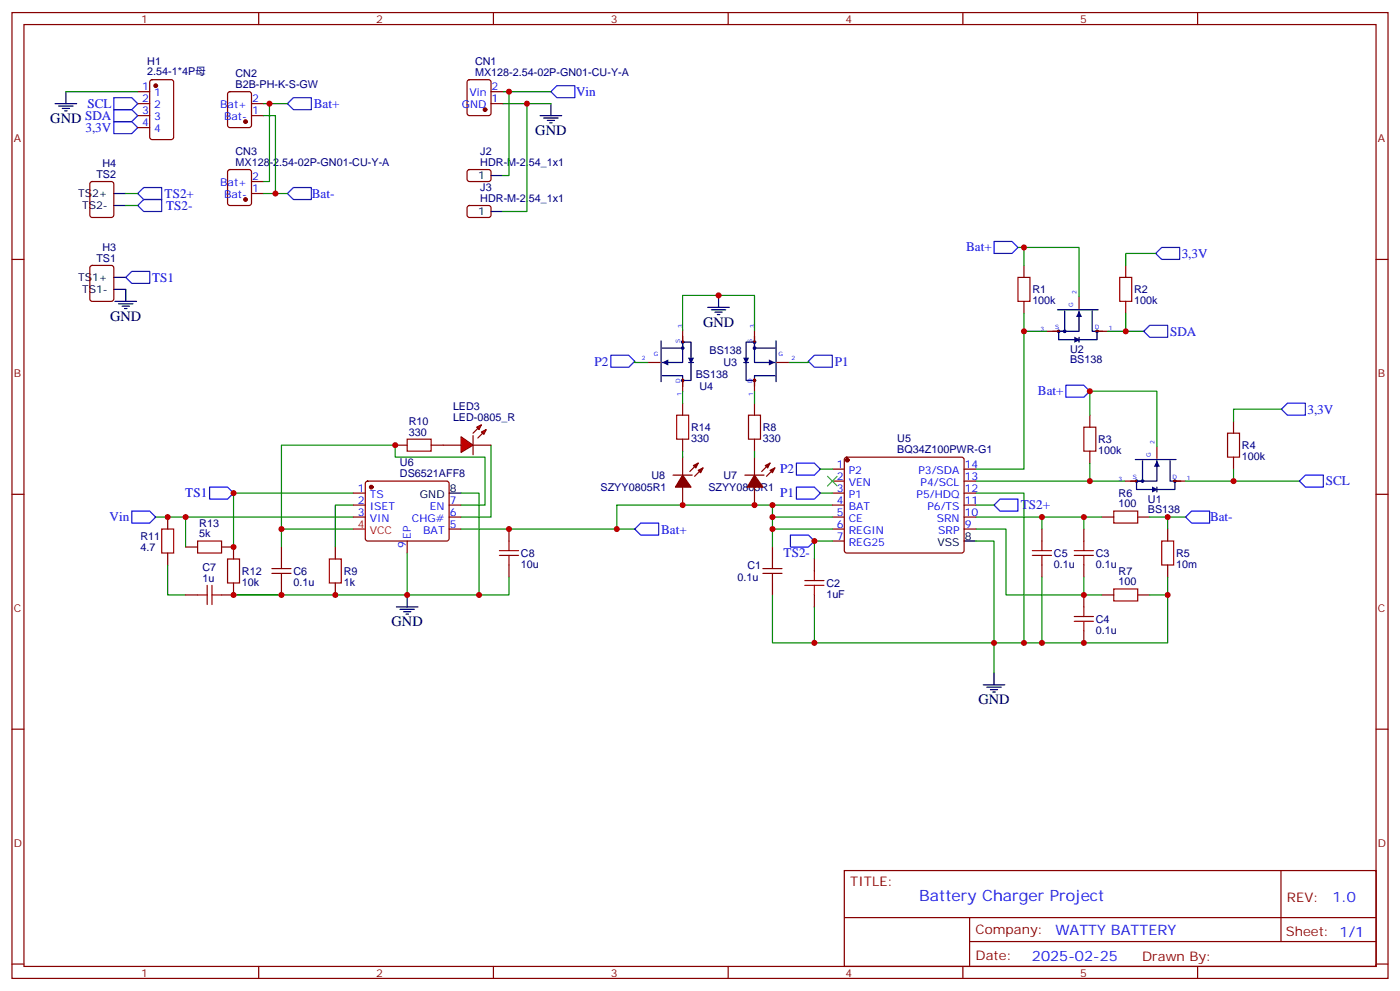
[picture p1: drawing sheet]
<svg xmlns="http://www.w3.org/2000/svg" width="412mm" height="292mm" viewBox="0 0 412 292" stroke-linecap="round" stroke-linejoin="round" font-family="sans-serif">
<g fill="none" stroke="#870000" stroke-width=".35">
<path d="M3.5 3.7h405.4v284.3h-405.4zM7.1 7.2h398.2v277.3h-398.2zM76.2 3.7v3.5M145.3 3.7v3.5M214.5 3.7v3.5M283.6 3.7v3.5M352.8 3.7v3.5M67.3 27.2l.4-.2h5.7l.6 .4 .1 9.5-.5 .6-5.9 .1-.6-.5-.1-9.4zM74.1 34h3.5M74.1 30.5h3.5M3.5 76.4h3.6M405.3 76.4h3.6"/>
<path d="M116.4 131.1h3.5M127 131.1h3.5M245.2 138.1h3.5M248.9 134.8l.5-.2h33.9l.5 .2 .2 .5v26.8l-.2 .5-.5 .2h-33.9l-.5-.2-.2-.5v-26.8zM284 138.1h3.5M3.5 145.5h3.6M49.4 152.2v3.6M104.1 145.2h3.5M104.1 148.7h3.5M104.1 152.2h3.5M107.8 141.8l.5-.2h23.3l.5 .2 .2 .5-.1 16.5-.6 .5-23.6-.1-.4-.6v-16.3zM119.9 159.3v3.5"/>
<path d="M132.3 148.7h3.5M132.3 152.2h3.5M132.3 155.8h3.5M149.9 155.8v3.5M245.2 141.6h3.5M245.2 145.2h3.5M245.2 148.7h3.5M245.2 152.2h3.5M245.2 155.8h3.5M245.2 159.3h3.5M284 141.6h3.5M284 145.2h3.5"/>
<path d="M284 148.7h3.5M284 152.2h3.5M284 155.8h3.5M344 155.8v3.5M405.3 145.5h3.6M49.4 162.8v3.5M54.7 161h3.5M54.7 175.2h3.5M65.3 161h3.5v3.6M68.8 171.6v3.6h-3.5M82.9 161v3.6M82.9 171.6v3.6"/>
<path d="M98.8 161v3.6M98.8 171.6v3.6M149.9 166.3v3.6M227.5 161v3.6M227.5 171.6v3.6M239.9 164.6v3.5M239.9 175.2v3.5M344 166.3v3.6M3.5 214.7h3.6M405.3 214.7h3.6M248.7 256.3h156.6v28.2h-156.6zM377.3 256.3v20.9"/>
<path d="M248.7 270.1h156.5M285.6 277.2h119.6M285.6 270.1v14.2M3.5 283.8h3.6M76.2 284.5v3.5M145.3 284.5v3.5M214.5 284.5v3.5M283.6 284.5v3.5M352.8 284.5v3.5M405.3 283.8h3.6"/>
</g>
<path d="M132.3 145.2h3.5M284 159.3h3.5M116.8 178.7h6.3M117.8 179.4h4.3M119.9 175.2v3.5M118.9 180.1h2.1M119.6 180.8h.7M292.8 198.1v3.5M289.6 201.6h6.4M290.7 202.3h4.2M291.7 203h2.2M292.5 203.7h.7" fill="none" stroke="#000" stroke-width=".35"/>
<g fill="none" stroke="#008700" stroke-width=".35">
<path d="M144.6 131.1v21.1h-8.8M45.9 152.2h58.2M54.7 152.2v8.8M104.1 145.2h-35.3v15.8M104.1 148.7h-5.3v12.3M104.1 155.8h-21.2v5.2M135.8 155.8h51.2M135.8 148.7h7.1v-14.1h-26.5v-3.5h-33.5v24.7M135.8 145.2h5.3v30h-21.2M245.2 148.7h-63.5v7.1M245.2 155.8h-17.7v5.2M287.5 145.2h14.1v44.1h-8.8v8.8"/>
<path d="M49.4 166.3v8.9h5.3M68.8 175.2h51.1M119.9 162.8v12.4M149.9 169.9v5.3h-8.8"/>
</g>
<g fill="none" stroke="#a10000" stroke-width=".35">
<path d="M119.9 129.3h7.1v3.5h-7.1zM47.6 155.8h3.6v7h-3.6zM58.2 159.3h7.1v3.5h-7.1zM149.9 159.3v2.8M342.2 159.3h3.5v7h-3.5zM58.2 175.2h2.8M61 172.3v5.7M62.4 175.2h2.9M62.4 172.3v5.7M67 164.6h3.6v7h-3.6zM80.1 168.8h5.6M80.1 167.4h5.6"/>
<path d="M82.9 164.6v2.8M82.9 168.8v2.8M97 164.6h3.5v7h-3.5zM147.1 162.1h5.7M147.1 163.5h5.7M149.9 163.5v2.8M224.7 168.8h5.7M224.7 167.4h5.7M227.5 164.6v2.8M227.5 168.8v2.8M237.1 172.3h5.6M237.1 170.9h5.6"/>
<path d="M239.9 168.1v2.8M239.9 172.3v2.9"/>
</g>
<g fill="#870000" stroke="#870000" stroke-width=".35">
<circle cx="249.6" cy="135.5" r=".53"/>
<circle cx="72.3" cy="35.8" r=".53"/>
<circle cx="109.4" cy="143.4" r=".53"/>
</g>
<path d="M243.8 140.2l2.8 2.9M246.6 140.2l-2.8 2.9" fill="none" stroke="#3c3" stroke-width=".35"/>
<path d="M104.1 155.8h3.5" fill="none" stroke="#f00" stroke-width=".35"/>
<g fill="#f00" stroke="#870000" stroke-width=".35">
<path d="M135.8 128.6l3.5 2.5-3.5 2.1z"/>
<path d="M139.3 128.2v5.7z"/>
</g>
<g fill="#870000" stroke="#870000" stroke-width=".35">
<path d="M139.3 127.5l1.5-1.4z"/>
<path d="M140.8 128.9l1.4-1.4z"/>
</g>
<g fill="#f00" stroke="#870000" stroke-width=".35">
<path d="M140.4 125.8l1.4-.7-.7 1.4z"/>
<path d="M141.8 127.2l1.4-.7-.7 1.4z"/>
</g>
<g fill="none" stroke="#870000" stroke-width=".35">
<path d="M40.6 30.5h3.5M40.6 27h3.5M40.6 34h3.5M40.6 37.6h3.5M44.3 23.7l.5-.2h5.6l.7 .4 .1 16.5-.5 .6-5.9 .1-.6-.5-.1-16.4zM137.8 23.7l.5-.2h5.6l.7 .4v9.4l-.4 .7h-5.9l-.7-.4v-9.4zM144.6 30.5h3.6M144.6 27h3.6M26.7 53.7l.5-.3h5.6l.7 .5v9.4l-.4 .7h-5.9l-.7-.4v-9.4zM67.3 50.1l.4-.2h5.7l.6 .4 .1 9.5-.5 .6-5.9 .1-.6-.5-.1-9.4zM74.1 57h3.5M74.1 53.4h3.5"/>
<path d="M137.8 50.1l.5-.2 5.9 .1 .4 .6v2.4l-.7 .4h-5.9l-.4-.7v-2.1zM26.7 78.3l.5-.2h5.6l.7 .5v9.4l-.4 .7h-5.9l-.7-.4v-9.5zM137.8 60.7l.5-.2 5.9 .1 .4 .6v2.4l-.7 .4h-5.9l-.4-.7v-2.1zM301.6 78.1v3.6M331.6 78.1v3.6M201.1 97.2v3.5M222.2 97.2v3.5M301.6 88.7v3.6M308.3 97.5h3.6M317.9 87.3v3.5M322.8 97.5h3.5M331.6 88.7v3.6"/>
<path d="M190.9 106.7h3.5M201.1 111.7v3.5M201.1 118.7v3.5M222.2 111.7v3.5M222.2 118.7v3.5M229 106.7h3.5M130.5 131.1h5.3M139.3 131.1h5.3M198.3 139.9h5.6M201.1 129.3v3.5M201.1 134.6v5.3M205.7 136.3l-2.5 2.5"/>
<path d="M207.1 137.8l-2.5 2.4M219.4 139.9h5.7M222.2 129.3v3.5M222.2 134.6v5.3M226.8 136.3l-2.4 2.5M228.2 137.8l-2.4 2.4M321 122.2v3.6M321 132.8v3.5M340.8 131.4v3.5M363.4 124v3.5M363.4 134.6v3.5M201.1 143.4v5.3"/>
<path d="M222.2 143.4v5.3M306.9 155.8v3.5M319.3 155.8v3.5M324.6 152.2h3.5M331.3 141.6h3.5M335.1 152.2h3.6M345.7 141.6h3.5M306.9 166.3v3.6M319.3 166.3v3.6M319.3 175.2v3.5M324.6 175.2h3.5M335.1 175.2h3.6"/>
<path d="M319.3 185.7v3.6"/>
</g>
<path d="M317.9 91.5l.8 1.8h-1.7zM195.1 106.7l1.7-.9v1.8zM202.7 105.3h1.7l-.8 1.8zM218.9 105.3h1.8l-.9 1.8zM226.5 105.8l1.7 .9-1.7 .9zM316.4 99.1l1.8 .9-1.8 .9zM340.8 135.6l.9 1.8h-1.8zM339.4 143.2l1.7 .9-1.7 .9z" fill="#000"/>
<g fill="none" stroke="#000" stroke-width=".35">
<path d="M16.2 30.5h6.4M17.3 31.2h4.2M18.3 31.9h2.2M19 32.6h.8M19.4 27v3.5M159.1 34h6.4M160.2 34.7h4.2M161.2 35.5h2.1M161.9 36.2h.7M162.3 30.5v3.5M33.5 57h3.5M144.6 51.7h3.6"/>
<path d="M33.5 60.5h3.5M144.6 62.3h3.6M33.5 81.7h3.5M33.5 85.2h3.5v3.5M33.9 88.7h6.3M34.9 89.4h4.3M36 90.1h2.1M36.7 90.8h.7M201.1 99v3.5h-6M208.5 90.5h6.3M209.5 91.2h4.3M210.6 91.9h2.1"/>
<path d="M211.3 92.6h.7M211.7 87v3.5M222.2 99v3.5h6M311.5 91.2h12M313.6 91.5v6h-3.5M317.9 91.5v6h-5.3M317.9 99.3v1.4M321.7 91.5v6h3.2M323.1 97.5v2.5h-11.2v-2.1M194.7 100.4v12M195.1 110.6h6v3.2M201.1 101.4v5.3h-6"/>
<path d="M201.4 100.7h2.2v11.3h-2.5M202.8 106.7h1.5M219.1 106.7h1.4M221.9 100.7h-2.1v11.3h2.4M222.2 101.4v5.3h6M228.2 110.6h-6v3.2M228.6 100.4v12M334.4 135.3h12M336.5 135.6v6h-3.5M340.8 135.6v6h-5.3M344.7 135.6v6h3.1M340.8 143.4v1.4"/>
<path d="M346.1 141.6v2.5h-11.3v-2.1"/>
<circle cx="311.9" cy="97.5" r=".35"/>
<circle cx="313.6" cy="97.5" r=".35"/>
<circle cx="323.1" cy="97.5" r=".35"/>
<circle cx="201.1" cy="102.5" r=".35"/>
<circle cx="201.1" cy="112" r=".35"/>
<circle cx="201.1" cy="100.7" r=".35"/>
<circle cx="222.3" cy="102.5" r=".35"/>
<circle cx="222.3" cy="100.7" r=".35"/>
<circle cx="222.3" cy="112" r=".35"/>
<circle cx="334.8" cy="141.6" r=".35"/>
<circle cx="336.6" cy="141.6" r=".35"/>
<circle cx="346.1" cy="141.6" r=".35"/>
</g>
<g fill="none" stroke="#a10000" stroke-width=".35">
<path d="M299.9 81.7h3.5v7h-3.5zM329.8 81.7h3.6v7h-3.6zM199.3 122.2h3.5v7.1h-3.5zM220.5 122.2h3.5v7.1h-3.5zM319.3 125.8h3.5v7h-3.5zM361.6 127.5h3.5v7.1h-3.5zM306.9 159.3v2.8M319.3 159.3v2.8M328.1 150.5h7v3.5h-7zM304.1 163.5h5.6M304.1 162.1h5.6M306.9 163.5v2.8"/>
<path d="M316.4 163.5h5.7M316.4 162.1h5.7M319.3 163.5v2.8M319.3 178.7v2.8M328.1 173.4h7v3.5h-7zM316.4 182.9h5.7M316.4 181.5h5.7M319.3 182.9v2.8"/>
</g>
<g fill="none" stroke="#008700" stroke-width=".35">
<path d="M19.4 27h21.2M77.6 30.5h1.8v22.9h-1.8M77.6 34h3.5v23h-3.5M79.4 30.5h5.3M148.2 30.5h14.1M148.2 27h14.1M149.9 27v24.7h-1.7M155.2 30.5v31.8h-7M37 57h3.6M81.1 57h3.6M37 60.5h3.6M299.9 72.8h1.7"/>
<path d="M301.6 78.1v-5.3h16.3v14.5M340.4 74.6h-8.8v3.5M201.1 97.2v-10.2h21.1v10.2M301.6 92.3v5.2M308.3 97.5h-6.7v40.6h-14.1M326.3 97.5h10.6M331.6 92.3v5.2M187 106.4v.3h3.9M201.1 115.2v3.5M222.2 115.2v3.5M238.1 106.4v.3h-5.6M201.1 132.8v1.8"/>
<path d="M222.2 132.8v1.8M241.7 138.1h3.5M321 122.2v-7h19.8v16.2M321 136.3v5.3M363.4 138.1v3.5M377.5 120.5h-14.1v3.5M227.5 152.2h17.7M227.5 148.7v7.1M241.7 145.2h3.5M245.2 159.3h-5.3v5.3M287.5 159.3h5.3v30h-65.3v-14.1M287.5 155.8h8.8v19.4h28.3"/>
<path d="M287.5 141.6h43.8M287.5 152.2h37.1M287.5 148.7h5.3M306.9 152.2v3.6M319.3 152.2v3.6M338.7 152.2h5.3v3.6M344 152.2h5.2M349.2 141.6h33.6M239.9 178.7v10.6M306.9 169.9v19.4M319.3 169.9v5.3M338.7 175.2h5.3"/>
<path d="M344 169.9v19.4h-42.4"/>
</g>
<g fill="none" stroke="#00f" stroke-width=".35">
<path d="M33.5 35.8h5.3l1.8 1.8-1.8 1.7h-5.3zM33.5 32.3h5.3l1.8 1.7-1.8 1.8h-5.3zM33.5 28.8h5.3l1.8 1.7-1.8 1.8h-5.3zM86.4 28.8h5.3v3.5h-5.3l-1.7-1.8zM164 25.2h5.3v3.6h-5.3l-1.7-1.8zM42.3 55.2h5.3v3.5h-5.3l-1.7-1.7zM42.3 58.7h5.3v3.6h-5.3l-1.7-1.8zM86.4 55.2h5.3v3.5h-5.3l-1.7-1.7zM38.8 79.9h5.3v3.5h-5.3l-1.8-1.7zM292.8 71.1h5.3l1.8 1.7-1.8 1.8h-5.3zM342.2 72.8h5.3v3.6h-5.3l-1.8-1.8zM338.7 95.8h5.3v3.5h-5.3l-1.8-1.8z"/>
<path d="M179.9 104.6h5.3l1.8 1.8-1.8 1.7h-5.3zM238.1 106.4l1.8-1.8h5.3v3.5h-5.3zM314 113.4h5.3l1.7 1.8-1.7 1.7h-5.3zM234.6 136.3h5.3l1.8 1.8-1.8 1.8h-5.3zM377.5 120.5l1.7-1.8h5.3v3.5h-5.3zM384.5 139.9h5.3v3.5h-5.3l-1.7-1.8zM38.8 150.5h5.3l1.8 1.7-1.8 1.8h-5.3zM61.7 143.4h5.3l1.8 1.8-1.8 1.7h-5.3zM188.7 154h5.3v3.5h-5.3l-1.7-1.7zM232.8 157.5h5.3l1.8 1.8-1.8 1.7h-5.3zM234.6 143.4h5.3l1.8 1.8-1.8 1.7h-5.3zM294.6 146.9h5.3v3.6h-5.3l-1.8-1.8z"/>
<path d="M351 150.5h5.3v3.5h-5.3l-1.8-1.8z"/>
</g>
<g fill="#870000" stroke="#870000" stroke-width=".35">
<path d="M222.2 139.9l2.5 3.5h-4.6z"/>
<path d="M226.8 138.5l1.4-.7-.7 1.4z"/>
<path d="M225.4 137.1l1.4-.8-.7 1.5z"/>
<path d="M201.1 139.9l2.5 3.5h-4.6z"/>
<path d="M205.7 138.5l1.4-.7-.7 1.4z"/>
<path d="M204.3 137.1l1.4-.8-.7 1.5z"/>
<circle cx="72.3" cy="58.7" r=".53"/>
<circle cx="142.9" cy="32.3" r=".53"/>
<circle cx="45.9" cy="25.2" r=".53"/>
</g>
<g fill="#c00">
<circle cx="54.7" cy="152.2" r=".88"/>
<circle cx="68.8" cy="175.2" r=".88"/>
<circle cx="149.9" cy="155.8" r=".88"/>
<circle cx="141.1" cy="175.2" r=".88"/>
<circle cx="82.9" cy="175.2" r=".88"/>
<circle cx="49.4" cy="152.2" r=".88"/>
<circle cx="116.4" cy="131.1" r=".88"/>
<circle cx="82.9" cy="155.8" r=".88"/>
<circle cx="98.8" cy="175.2" r=".88"/>
<circle cx="119.9" cy="175.2" r=".88"/>
<circle cx="363.4" cy="141.6" r=".88"/>
<circle cx="321" cy="141.6" r=".88"/>
<circle cx="331.6" cy="97.5" r=".88"/>
<circle cx="301.6" cy="97.5" r=".88"/>
<circle cx="321" cy="115.2" r=".88"/>
<circle cx="79.4" cy="30.5" r=".88"/>
<circle cx="301.6" cy="72.8" r=".88"/>
<circle cx="68.8" cy="145.2" r=".88"/>
<circle cx="344" cy="152.2" r=".88"/>
<circle cx="155.2" cy="30.5" r=".88"/>
<circle cx="149.9" cy="27" r=".88"/>
<circle cx="227.5" cy="148.7" r=".88"/>
<circle cx="227.5" cy="155.8" r=".88"/>
<circle cx="239.9" cy="189.3" r=".88"/>
<circle cx="227.5" cy="152.2" r=".88"/>
<circle cx="344" cy="175.2" r=".88"/>
<circle cx="239.9" cy="159.3" r=".88"/>
<circle cx="222.3" cy="148.7" r=".88"/>
<circle cx="201.1" cy="148.7" r=".88"/>
<circle cx="319.3" cy="152.2" r=".88"/>
<circle cx="319.3" cy="175.2" r=".88"/>
<circle cx="319.3" cy="189.3" r=".88"/>
<circle cx="292.8" cy="189.3" r=".88"/>
<circle cx="181.7" cy="155.8" r=".88"/>
<circle cx="81.1" cy="57" r=".88"/>
<circle cx="306.9" cy="152.2" r=".88"/>
<circle cx="301.6" cy="189.3" r=".88"/>
<circle cx="306.9" cy="189.3" r=".88"/>
<circle cx="211.7" cy="87" r=".88"/>
<circle cx="68.8" cy="161" r=".88"/>
</g>
<text font-size="4.6" fill="#00f" x="270.8" y="265.3">Battery Charger Project</text>
<g font-size="4.2">
<text x="14.8" y="36.2">GND SDA</text>
<text x="157.7" y="39.7">GND</text>
<text x="32.5" y="94.4">GND</text>
<text x="207.1" y="96.1">GND</text>
<text x="115.4" y="184.3">GND</text>
<text x="288.2" y="207.3">GND</text>
</g>
<g font-size="4.2" fill="#00f">
<text x="392.5" y="265.6">1.0</text>
<text x="310.9" y="275.1">WATTY BATTERY</text>
<text x="304" y="282.9">2025-02-25</text>
</g>
<g font-size="3.9" fill="#00f">
<text x="169.7" y="28.3">Vin</text>
<text x="25.7" y="31.8">SCL</text>
<text x="92.4" y="31.7">Bat+</text>
<text x="25.2" y="38.8">3,3V</text>
<text x="48.5" y="58.3">TS2+</text>
<text x="91.9" y="58.3">Bat-</text>
<text x="49" y="61.8">TS2-</text>
<text x="284.6" y="74">Bat+</text>
<text x="348.1" y="75.9">3,3V</text>
<text x="44.8" y="82.9">TS1</text>
<text x="344.7" y="98.8">SDA</text>
<text x="175.1" y="107.6">P2</text>
<text x="245.9" y="107.7">P1</text>
<text x="305.7" y="116.3">Bat+</text>
<text x="385.1" y="121.8">3,3V</text>
<text x="229.8" y="139.4">P2</text>
<text x="390.5" y="142.9">SCL</text>
<text x="54.6" y="146.4">TS1</text>
<text x="229.8" y="146.4">P1</text>
<text x="300.7" y="150">TS2+</text>
<text x="32.3" y="153.4">Vin</text>
<text x="356.4" y="153.5">Bat-</text>
<text x="194.7" y="157.2">Bat+</text>
<text x="230.8" y="164.1">TS2-</text>
</g>
<g font-size="3.9" fill="#800">
<text x="250.5" y="260.9">TITLE:</text>
<text x="379.1" y="265.6">REV:</text>
<text x="287.4" y="275.1">Company:</text>
<text x="378.7" y="275.7">Sheet: 1/1</text>
<text x="287.4" y="282.8">Date:</text>
<text x="336.4" y="282.8">Drawn By:</text>
</g>
<g font-size="3.2" fill="#800">
<text x="41.6" y="6.7">1</text>
<text x="110.8" y="6.7">2</text>
<text x="179.9" y="6.7">3</text>
<text x="249.1" y="6.7">4</text>
<text x="318.2" y="6.7">5</text>
<text x="4.1" y="41.8">A</text>
<text x="405.9" y="41.8">A</text>
<text x="4.1" y="110.9">B</text>
<text x="405.9" y="110.9">B</text>
<text x="4.1" y="180.1">C</text>
<text x="405.9" y="180.1">C</text>
<text x="4.1" y="249.2">D</text>
<text x="405.9" y="249.2">D</text>
<text x="41.6" y="287.5">1</text>
<text x="110.8" y="287.5">2</text>
<text x="179.9" y="287.5">3</text>
<text x="249.1" y="287.5">4</text>
<text x="318.2" y="287.5">5</text>
</g>
<g font-size="3.2" fill="#000080">
<text x="43.4" y="22.2">2.54-1*4P母</text>
<text x="43.4" y="19.1">H1</text>
<text x="69.4" y="22.8">CN2</text>
<text x="139.9" y="22.4">MX128-2.54-02P-GN01-CU-Y-A</text>
<text x="139.9" y="19.2">CN1</text>
<text x="69.4" y="25.9">B2B-PH-K-S-GW</text>
<text x="69.4" y="45.7">CN3</text>
<text x="141.5" y="45.7">J2</text>
<text x="28.4" y="52.4">TS2</text>
<text x="30.2" y="49.2">H4</text>
<text x="69.4" y="48.9">MX128-2.54-02P-GN01-CU-Y-A</text>
<text x="141.5" y="48.9">HDR-M-2.54_1x1</text>
<text x="141.5" y="59.4">HDR-M-2.54_1x1</text>
<text x="141.5" y="56.3">J3</text>
<text x="28.4" y="77.1">TS1</text>
<text x="30.2" y="73.9">H3</text>
<text x="304.1" y="89.5">100k</text>
<text x="304.1" y="86.4">R1</text>
<text x="334.1" y="89.5">100k</text>
<text x="334.1" y="86.4">R2</text>
<text x="209" y="104.3">BS138</text>
<text x="213.1" y="107.7">U3</text>
<text x="315.2" y="107">BS138</text>
<text x="315.2" y="103.9">U2</text>
<text x="205" y="111.2">BS138</text>
<text x="206" y="114.8">U4</text>
<text x="120.4" y="125.1">R10</text>
<text x="133.4" y="124">LED-0805_R</text>
<text x="133.4" y="120.8">LED3</text>
<text x="120.4" y="128.2">330</text>
<text x="203.6" y="130.1">330</text>
<text x="203.6" y="126.9">R14</text>
<text x="224.7" y="130.1">330</text>
<text x="224.7" y="126.9">R8</text>
<text x="264.3" y="130.2">U5</text>
<text x="323.5" y="130.5">R3</text>
<text x="117.8" y="137.3">U6</text>
<text x="264.3" y="133.3">BQ34Z100PWR-G1</text>
<text x="323.5" y="133.6">100k</text>
<text x="365.8" y="135.3">100k</text>
<text x="365.8" y="132.2">R4</text>
<text x="117.8" y="140.5">DS6521AFF8</text>
<text x="191.9" y="141">U8</text>
<text x="213.1" y="141">U7</text>
<text x="176.9" y="144.5">SZYY0805R1</text>
<text x="208.7" y="144.5">SZYY0805R1</text>
<text x="329.5" y="149.4">100</text>
<text x="329.5" y="146.3">R6</text>
<text x="338.1" y="148">U1</text>
<text x="58.7" y="155.1">R13</text>
<text x="338.1" y="151.1">BS138</text>
<text x="41.3" y="159">R11</text>
<text x="58.7" y="158.2">5k</text>
<text x="41.3" y="162.2">4.7</text>
<text x="153.5" y="167.1">10u</text>
<text x="153.5" y="163.9">C8</text>
<text x="220.1" y="167.5">C1</text>
<text x="310.4" y="167.1">0.1u</text>
<text x="310.4" y="164">C5</text>
<text x="322.8" y="167.1">0.1u</text>
<text x="322.8" y="164">C3</text>
<text x="346.4" y="167.1">10m</text>
<text x="346.4" y="164">R5</text>
<text x="59.6" y="171.3">1u</text>
<text x="59.6" y="168.1">C7</text>
<text x="71.3" y="172.4">10k</text>
<text x="71.3" y="169.3">R12</text>
<text x="86.4" y="172.4">0.1u</text>
<text x="86.4" y="169.2">C6</text>
<text x="101.2" y="172.4">1k</text>
<text x="101.2" y="169.3">R9</text>
<text x="217.3" y="171">0.1u</text>
<text x="243.4" y="172.7">C2</text>
<text x="329.5" y="172.3">100</text>
<text x="329.5" y="169.2">R7</text>
<text x="243.4" y="175.9">1uF</text>
<text x="322.8" y="183.4">C4</text>
<text x="322.8" y="186.5">0.1u</text>
</g>
<g font-size="3.2" fill="#00f">
<text x="41.9" y="26.6">1</text>
<text x="45.4" y="28.4">1</text>
<text x="138.3" y="28.4">Vin</text>
<text x="144.8" y="26.6">2</text>
<text x="41.9" y="30.2">2</text>
<text x="41.9" y="33.7">3</text>
<text x="45.4" y="31.9">2</text>
<text x="45.4" y="35.5">3</text>
<text x="64.9" y="31.9">Bat+</text>
<text x="66" y="35.5">Bat-</text>
<text x="74.3" y="33.7">1</text>
<text x="74.3" y="30.2">2</text>
<text x="136.1" y="31.9">GND</text>
<text x="144.8" y="30.2">1</text>
<text x="41.9" y="37.2">4</text>
<text x="45.4" y="39">4</text>
<text x="74.3" y="53.1">2</text>
<text x="64.9" y="54.9">Bat+</text>
<text x="66" y="58.4">Bat-</text>
<text x="74.3" y="56.6">1</text>
<text x="246.5" y="137.8">1</text>
<text x="284.2" y="137.8">14</text>
<text x="246.5" y="141.3">2</text>
<text x="250" y="139.5">P2</text>
<text x="250" y="143.1">VEN</text>
<text x="270.5" y="139.5">P3/SDA</text>
<text x="271.2" y="143.1">P4/SCL</text>
<text x="284.2" y="141.3">13</text>
<text x="105.4" y="144.8">1</text>
<text x="105.4" y="148.3">2</text>
<text x="108.9" y="146.6">TS</text>
<text x="132.5" y="148.3">7</text>
<text x="246.5" y="144.8">3</text>
<text x="246.5" y="148.3">4</text>
<text x="250" y="146.6">P1</text>
<text x="270" y="146.6">P5/HDQ</text>
<text x="284.2" y="148.3">11</text>
<text x="284.2" y="144.8">12</text>
<text x="105.4" y="151.9">3</text>
<text x="108.9" y="150.1">ISET</text>
<text x="108.9" y="153.6">VIN</text>
<text x="121.3" y="153.6">CHG#</text>
<text x="126.6" y="150.1">EN</text>
<text x="132.5" y="155.4">5</text>
<text x="132.5" y="151.9">6</text>
<text x="246.5" y="151.9">5</text>
<text x="246.5" y="155.4">6</text>
<text x="250" y="150.1">BAT</text>
<text x="250" y="153.6">CE</text>
<text x="273.2" y="150.1">P6/TS</text>
<text x="275.9" y="153.6">SRN</text>
<text x="284.2" y="155.4">9</text>
<text x="284.2" y="151.9">10</text>
<text x="119.6" y="161.3" transform="rotate(-90 119.6 161.3)">9</text>
<text x="121" y="158.6" transform="rotate(-90 121 158.6)">EP</text>
<text x="124.7" y="157.2">BAT</text>
<text x="246.5" y="158.9">7</text>
<text x="250" y="157.2">REGIN</text>
<text x="250" y="160.7">REG25</text>
<text x="276.4" y="157.2">SRP</text>
</g>
<g font-size="3.2">
<text x="140.9" y="52.7">1</text>
<text x="23" y="58">TS2+</text>
<text x="24.2" y="61.6">TS2-</text>
<text x="140.9" y="63.3">1</text>
<text x="23" y="82.7">TS1+</text>
<text x="24.2" y="86.3">TS1-</text>
<text x="123.7" y="146.6">GND</text>
<text x="132.5" y="144.8">8</text>
<text x="276.2" y="160.7">VSS</text>
<text x="284.2" y="158.9">8</text>
</g>
<g font-size="3.2" fill="#f00">
<text x="105.4" y="155.4">4</text>
<text x="108.9" y="157.2">VCC</text>
</g>
<g font-size="1.8" fill="#00f">
<text x="317.1" y="86.6" transform="rotate(-90 317.1 86.6)">2</text>
<text x="316.1" y="90.4" transform="rotate(-90 316.1 90.4)">G</text>
<text x="200.4" y="100.9" transform="rotate(-90 200.4 100.9)">S</text>
<text x="201.1" y="96.5" transform="rotate(-90 201.1 96.5)">3</text>
<text x="221.5" y="100.9" transform="rotate(-90 221.5 100.9)">S</text>
<text x="222.2" y="96.5" transform="rotate(-90 222.2 96.5)">3</text>
<text x="306.5" y="97.5">3</text>
<text x="310.8" y="96.8">S</text>
<text x="322.5" y="96.8">D</text>
<text x="326.7" y="97.2">1</text>
<text x="189" y="106">2</text>
<text x="192.6" y="105">G</text>
<text x="229.4" y="105">G</text>
<text x="233.2" y="106">2</text>
<text x="200.4" y="112.7" transform="rotate(-90 200.4 112.7)">D</text>
<text x="221.5" y="112.7" transform="rotate(-90 221.5 112.7)">D</text>
<text x="200.7" y="116.7" transform="rotate(-90 200.7 116.7)">1</text>
<text x="221.9" y="116.7" transform="rotate(-90 221.9 116.7)">1</text>
<text x="340.1" y="130.7" transform="rotate(-90 340.1 130.7)">2</text>
<text x="339" y="134.5" transform="rotate(-90 339 134.5)">G</text>
<text x="329.4" y="141.6">3</text>
<text x="333.7" y="140.9">S</text>
<text x="345.4" y="140.9">D</text>
<text x="349.6" y="141.3">1</text>
</g>
</svg>
